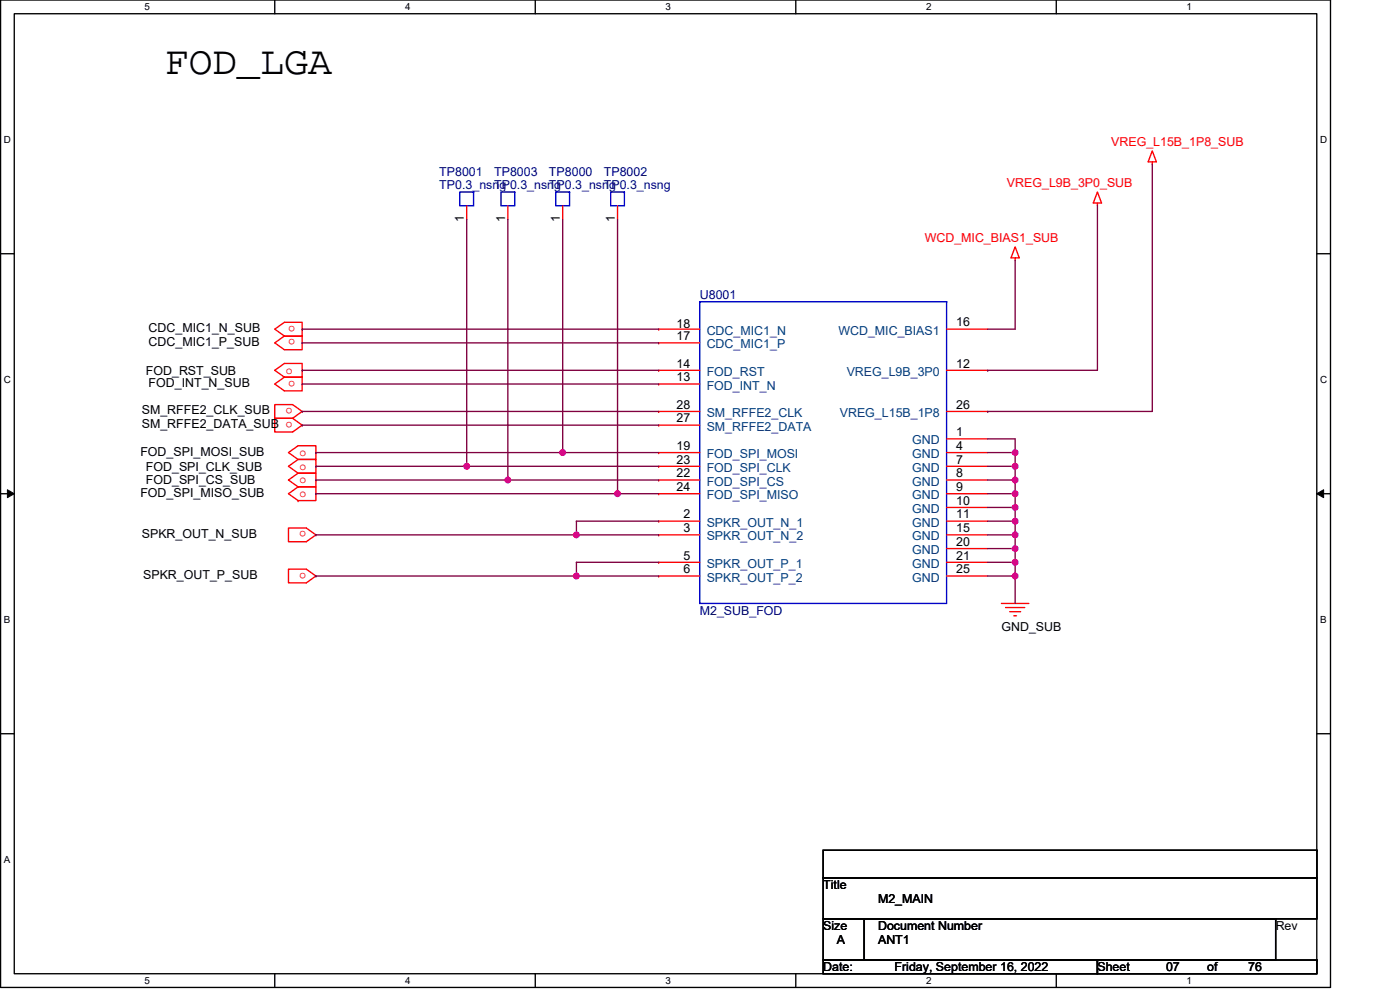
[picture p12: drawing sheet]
<svg xmlns="http://www.w3.org/2000/svg" width="420mm" height="297mm" viewBox="0 0 420 297" stroke-linecap="round" stroke-linejoin="round" font-family="sans-serif">
<path d="M.2 0h399.1v296.3h-399.1zM4.3 4.1h390.9v288.1h-390.9z" fill="none" stroke="#000" stroke-width=".41"/>
<g fill="#fff">
<path d="M43.4 .4h1.6v3.3h-1.6z"/>
<path d="M43.4 292.6h1.6v3.3h-1.6z"/>
</g>
<path d="M82.5 0v4.1M82.5 292.2v4.1" fill="none" stroke="#000" stroke-width=".41"/>
<g fill="#fff">
<path d="M121.6 .4h1.6v3.3h-1.6z"/>
<path d="M121.6 292.6h1.6v3.3h-1.6z"/>
</g>
<path d="M160.6 0v4.1M160.6 292.2v4.1" fill="none" stroke="#000" stroke-width=".41"/>
<g fill="#fff">
<path d="M199.7 .4h1.7v3.3h-1.7z"/>
<path d="M199.7 292.6h1.7v3.3h-1.7z"/>
</g>
<path d="M238.8 0v4.1M238.8 292.2v4.1" fill="none" stroke="#000" stroke-width=".41"/>
<g fill="#fff">
<path d="M277.9 .4h1.7v3.3h-1.7z"/>
<path d="M277.9 292.6h1.7v3.3h-1.7z"/>
</g>
<path d="M317 0v4.1M317 292.2v4.1" fill="none" stroke="#000" stroke-width=".41"/>
<g fill="#fff">
<path d="M356.1 .4h1.6v3.3h-1.6z"/>
<path d="M356.1 292.6h1.6v3.3h-1.6z"/>
<path d="M1.2 40.1h2.1v3.3h-2.1z"/>
<path d="M396.2 40.1h2.1v3.3h-2.1z"/>
<path d="M1.2 112.1h2.1v3.3h-2.1z"/>
<path d="M396.2 112.1h2.1v3.3h-2.1z"/>
</g>
<path d="M.2 76.1h4.1M395.2 76.1h4.1" fill="none" stroke="#000" stroke-width=".41"/>
<g fill="#fff">
<path d="M1.2 184.1h2v3.3h-2z"/>
<path d="M396.2 184.1h2v3.3h-2z"/>
</g>
<path d="M.2 148.1h4.1M395.2 148.1h4.1" fill="none" stroke="#000" stroke-width=".41"/>
<path d="M2.2 146.9l2.1 1.2-2.1 1.2zM395.2 148.1l2-1.2v2.4z" fill="#000" stroke="#000" stroke-width=".3"/>
<path d="M1.2 256.2h2v3.2h-2z" fill="#fff"/>
<path d="M.2 220.1h4.1M395.2 220.1h4.1" fill="none" stroke="#000" stroke-width=".41"/>
<g fill="none" stroke="#f00" stroke-width=".41">
<path d="M329.3 57.6l1.3 3.3h-2.5zM345.8 45.3l1.2 3.3h-2.4zM345.8 48.6v.8M304.7 77.4v.8M304.7 74.1l1.2 3.3h-2.5zM329.3 60.9v.8M82.5 98.8l2.8-2.1h5.4v4.1h-5.4zM82.5 102.9l2.8-2.1h5.4v4.1h-5.4zM82.5 111.1l2.8-2.1h5.4v4.2h-5.4zM82.5 115.2l2.8-2h5.4v4.1h-5.4zM82.5 121.4h5.3l2.9 2.1-2.9 2h-5.3zM82.5 125.5h5.3l2.9 2.1-2.9 2h-5.3z"/>
<path d="M86.6 135.8l2.9-2.1h5.3v4.2h-5.3zM89.5 137.9h5.3v4.1h-5.3M89.5 137.9l-2.9 2 2.9 2.1M89.5 142h5.3v4.1h-5.3M89.5 142l-2.9 2 2.9 2.1M89.5 146.1l-2.9 2 2.9 2.1M300.5 181.1h8.3M301.8 182.3h5.7M303 183.5h3.3M304.2 184.8h.9"/>
</g>
<circle cx="89.5" cy="150.2" r=".2" fill="#f00"/>
<path d="M86.6 158.4h5.3l2.9 2.1-2.9 2h-5.3zM89.5 146.1h5.3v4.1h-5.3M197.7 156.4h12.3M86.6 170.8h5.3l2.9 2-2.9 2.1h-5.3z" fill="none" stroke="#f00" stroke-width=".41"/>
<path d="M247.1 255.1h148.1v8.3h-148.1zM395.2 255.1h.1M247.1 263.4h148.1v12.3h-148.1zM247.1 275.7h12.3v12.3h-12.3zM259.4 275.7h.1M259.4 275.7h123.4v12.3h-123.4zM382.8 275.7h.1M395.2 263.4h.1M247.1 288h82.2v4.2h-82.2zM329.3 288h.1M329.3 288h65.9v4.2h-65.9zM395.2 288h.1" fill="none" stroke="#000" stroke-width=".41"/>
<path d="M210 90.5h74.1v90.6h-74.1zM284.1 90.5h.1" fill="none" stroke="#00f" stroke-width=".41"/>
<circle cx="197.7" cy="156.4" r=".2" fill="#f00"/>
<path d="M197.7 160.5h12.3" fill="none" stroke="#f00" stroke-width=".41"/>
<circle cx="197.7" cy="160.5" r=".2" fill="#f00"/>
<path d="M197.7 168.7h12.3" fill="none" stroke="#f00" stroke-width=".41"/>
<circle cx="197.7" cy="168.7" r=".2" fill="#f00"/>
<path d="M197.7 172.8h12.3" fill="none" stroke="#f00" stroke-width=".41"/>
<circle cx="197.7" cy="172.8" r=".2" fill="#f00"/>
<path d="M197.7 98.8h12.3M284.1 131.7h12.3M284.1 135.8h12.3M284.1 139.9h12.3M284.1 144h12.3M284.1 148.1h12.3M284.1 152.3h12.3M284.1 156.4h12.3" fill="none" stroke="#f00" stroke-width=".41"/>
<circle cx="197.7" cy="98.8" r=".2" fill="#f00"/>
<path d="M197.7 102.9h12.3" fill="none" stroke="#f00" stroke-width=".41"/>
<circle cx="197.7" cy="102.9" r=".2" fill="#f00"/>
<path d="M197.7 111.1h12.3" fill="none" stroke="#f00" stroke-width=".41"/>
<circle cx="197.7" cy="111.1" r=".2" fill="#f00"/>
<path d="M197.7 115.2h12.3" fill="none" stroke="#f00" stroke-width=".41"/>
<circle cx="197.7" cy="115.2" r=".2" fill="#f00"/>
<path d="M197.7 123.5h12.3M284.1 160.5h12.3M284.1 168.7h12.3M284.1 172.8h12.3M284.1 164.6h12.3" fill="none" stroke="#f00" stroke-width=".41"/>
<circle cx="197.7" cy="123.5" r=".2" fill="#f00"/>
<path d="M197.7 144h12.3" fill="none" stroke="#f00" stroke-width=".41"/>
<circle cx="197.7" cy="144" r=".2" fill="#f00"/>
<path d="M197.7 139.9h12.3" fill="none" stroke="#f00" stroke-width=".41"/>
<circle cx="197.7" cy="139.9" r=".2" fill="#f00"/>
<path d="M197.7 148.1h12.3" fill="none" stroke="#f00" stroke-width=".41"/>
<circle cx="197.7" cy="148.1" r=".2" fill="#f00"/>
<path d="M197.7 127.6h12.3" fill="none" stroke="#f00" stroke-width=".41"/>
<circle cx="197.7" cy="127.6" r=".2" fill="#f00"/>
<path d="M197.7 135.8h12.3" fill="none" stroke="#f00" stroke-width=".41"/>
<circle cx="197.7" cy="135.8" r=".2" fill="#f00"/>
<path d="M140.1 61.7v4.1M152.4 61.7v4.1M168.9 61.7v4.1M185.3 61.7v4.1M284.1 98.8h12.3M284.1 111.1h12.3M284.1 123.5h12.3" fill="none" stroke="#f00" stroke-width=".41"/>
<path d="M138 57.6h4.1v4.1h-4.1zM142.1 57.6h.1M150.4 57.6h4.1v4.1h-4.1zM154.5 57.6h.1M166.8 57.6h4.1v4.1h-4.1zM170.9 57.6h.1M183.3 57.6h4.1v4.1h-4.1zM187.4 57.6h.1" fill="none" stroke="#00f" stroke-width=".41"/>
<path d="M345.8 49.4v74.1M140.1 65.8v74.1M152.4 65.8v78.2M168.9 65.8v70M185.3 65.8v82.3M304.7 78.2v20.6M329.3 61.7v49.4M90.7 98.8h107" fill="none" stroke="#800040" stroke-width=".41"/>
<g fill="#f0f" stroke="#f0f" stroke-width=".41">
<circle cx="152.4" cy="144" r=".82"/>
<circle cx="168.9" cy="135.8" r=".82"/>
<circle cx="140.1" cy="139.9" r=".82"/>
</g>
<circle cx="90.7" cy="98.8" r=".2" fill="#800040"/>
<path d="M296.4 98.8h8.3M90.7 102.9h107" fill="none" stroke="#800040" stroke-width=".41"/>
<circle cx="90.7" cy="102.9" r=".2" fill="#800040"/>
<path d="M90.7 111.1h107" fill="none" stroke="#800040" stroke-width=".41"/>
<circle cx="90.7" cy="111.1" r=".2" fill="#800040"/>
<path d="M296.4 111.1h32.9" fill="none" stroke="#800040" stroke-width=".41"/>
<circle cx="296.4" cy="111.1" r=".2" fill="#800040"/>
<path d="M90.7 115.2h107" fill="none" stroke="#800040" stroke-width=".41"/>
<circle cx="90.7" cy="115.2" r=".2" fill="#800040"/>
<path d="M90.7 123.5h107" fill="none" stroke="#800040" stroke-width=".41"/>
<circle cx="90.7" cy="123.5" r=".2" fill="#800040"/>
<path d="M296.4 123.5h49.4" fill="none" stroke="#800040" stroke-width=".41"/>
<circle cx="296.4" cy="123.5" r=".2" fill="#800040"/>
<path d="M90.7 127.6h107" fill="none" stroke="#800040" stroke-width=".41"/>
<circle cx="90.7" cy="127.6" r=".2" fill="#800040"/>
<path d="M94.8 135.8h74.1M296.4 131.7h8.3v4.1" fill="none" stroke="#800040" stroke-width=".41"/>
<circle cx="94.8" cy="135.8" r=".2" fill="#800040"/>
<path d="M94.8 139.9h45.3M168.9 135.8h28.8M296.4 135.8h8.3v4.1" fill="none" stroke="#800040" stroke-width=".41"/>
<circle cx="304.7" cy="135.8" r=".82" fill="#f0f" stroke="#f0f" stroke-width=".41"/>
<circle cx="94.8" cy="139.9" r=".2" fill="#800040"/>
<path d="M140.1 139.9h57.6M296.4 139.9h8.3v4.1M94.8 144h57.6" fill="none" stroke="#800040" stroke-width=".41"/>
<circle cx="304.7" cy="139.9" r=".82" fill="#f0f" stroke="#f0f" stroke-width=".41"/>
<circle cx="94.8" cy="144" r=".2" fill="#800040"/>
<path d="M94.8 148.1h90.5M152.4 144h45.3M296.4 144h8.3v4.1" fill="none" stroke="#800040" stroke-width=".41"/>
<circle cx="304.7" cy="144" r=".82" fill="#f0f" stroke="#f0f" stroke-width=".41"/>
<circle cx="94.8" cy="148.1" r=".2" fill="#800040"/>
<circle cx="185.3" cy="148.1" r=".82" fill="#f0f" stroke="#f0f" stroke-width=".41"/>
<path d="M185.3 148.1h12.4M296.4 148.1h8.3v4.2" fill="none" stroke="#800040" stroke-width=".41"/>
<circle cx="304.7" cy="148.1" r=".2" fill="#800040"/>
<g fill="#f0f" stroke="#f0f" stroke-width=".41">
<circle cx="304.7" cy="152.3" r=".82"/>
<circle cx="304.7" cy="148.1" r=".82"/>
<circle cx="304.7" cy="156.4" r=".82"/>
</g>
<path d="M197.7 156.4h-24.7v4.1h-78.2M296.4 152.3h8.3v4.1M296.4 156.4h8.3M304.7 156.4v4.1" fill="none" stroke="#800040" stroke-width=".41"/>
<circle cx="94.8" cy="160.5" r=".2" fill="#800040"/>
<g fill="#f0f" stroke="#f0f" stroke-width=".41">
<circle cx="173" cy="160.5" r=".82"/>
<circle cx="304.7" cy="160.5" r=".82"/>
<circle cx="304.7" cy="164.6" r=".82"/>
<circle cx="304.7" cy="168.7" r=".82"/>
</g>
<path d="M173 160.5h24.7M197.7 168.7h-24.7v4.1h-78.2M296.4 160.5h8.3v4.1M296.4 164.6h8.3M296.4 168.7h8.3M304.7 164.6v4.1M304.7 168.7v4.1" fill="none" stroke="#800040" stroke-width=".41"/>
<circle cx="94.8" cy="172.8" r=".2" fill="#800040"/>
<g fill="#f0f" stroke="#f0f" stroke-width=".41">
<circle cx="173" cy="172.8" r=".82"/>
<circle cx="304.7" cy="172.8" r=".82"/>
<circle cx="152.4" cy="144" r=".82"/>
<circle cx="168.9" cy="135.8" r=".82"/>
<circle cx="140.1" cy="139.9" r=".82"/>
<circle cx="304.7" cy="135.8" r=".82"/>
<circle cx="304.7" cy="139.9" r=".82"/>
<circle cx="304.7" cy="144" r=".82"/>
<circle cx="185.3" cy="148.1" r=".82"/>
<circle cx="304.7" cy="152.3" r=".82"/>
<circle cx="304.7" cy="148.1" r=".82"/>
<circle cx="304.7" cy="156.4" r=".82"/>
<circle cx="173" cy="160.5" r=".82"/>
<circle cx="304.7" cy="160.5" r=".82"/>
<circle cx="304.7" cy="164.6" r=".82"/>
<circle cx="304.7" cy="168.7" r=".82"/>
</g>
<path d="M173 172.8h24.7M296.4 172.8h8.3v8.3" fill="none" stroke="#800040" stroke-width=".41"/>
<text font-size="11.9" x="49.5" y="22.3">FOD_LGA</text>
<g font-size="3.7" fill="#f00">
<text x="333.5" y="43.7">VREG_L15B_1P8_SUB</text>
<text x="302.2" y="56">VREG_L9B_3P0_SUB</text>
<text x="277.5" y="72.5">WCD_MIC_BIAS1_SUB</text>
<text x="88.6" y="97.7" transform="rotate(180 88.6 97.7)">o</text>
<text x="88.6" y="101.9" transform="rotate(180 88.6 101.9)">o</text>
<text x="85.7" y="112.1">o</text>
<text x="88.6" y="114.2" transform="rotate(180 88.6 114.2)">o</text>
<text x="87.8" y="122.4" transform="rotate(180 87.8 122.4)">o</text>
<text x="87.8" y="126.5" transform="rotate(180 87.8 126.5)">o</text>
<text x="89.9" y="136.8">o</text>
<text x="89.9" y="140.9">o</text>
<text x="89.9" y="145">o</text>
<text x="89.9" y="149.2">o</text>
<text x="91.9" y="159.5" transform="rotate(180 91.9 159.5)">o</text>
<text x="91.9" y="171.8" transform="rotate(180 91.9 171.8)">o</text>
</g>
<g font-size="3.7" fill="#000080">
<text x="131.8" y="52.7">TP8001</text>
<text x="148.3" y="52.7">TP8003</text>
<text x="164.8" y="52.7">TP8000</text>
<text x="181.2" y="52.7">TP8002</text>
<text x="131.8" y="56.8">TP0.3_nsng</text>
<text x="148.3" y="56.8">TP0.3_nsng</text>
<text x="164.8" y="56.8">TP0.3_nsng</text>
<text x="181.2" y="56.8">TP0.3_nsng</text>
<text x="210" y="89.8">U8001</text>
<text x="210" y="184.4">M2_SUB_FOD</text>
</g>
<g font-size="3.7">
<text x="139.2" y="66.7" transform="rotate(-90 139.2 66.7)">1</text>
<text x="151.6" y="66.7" transform="rotate(-90 151.6 66.7)">1</text>
<text x="168" y="66.7" transform="rotate(-90 168 66.7)">1</text>
<text x="184.5" y="66.7" transform="rotate(-90 184.5 66.7)">1</text>
<text x="44.6" y="99.6">CDC_MIC1_N_SUB</text>
<text x="203" y="98.4">18</text>
<text x="287" y="97.9">16</text>
<text x="44.6" y="103.8">CDC_MIC1_P_SUB</text>
<text x="203" y="102">17</text>
<text x="43.8" y="112.4">FOD_RST_SUB</text>
<text x="203" y="110.3">14</text>
<text x="287" y="110.3">12</text>
<text x="44.6" y="116.1">FOD_INT_N_SUB</text>
<text x="203" y="114.4">13</text>
<text x="42.5" y="124.3">SM_RFFE2_CLK_SUB</text>
<text x="203" y="122.6">28</text>
<text x="287" y="122.6">26</text>
<text x="42.5" y="128.4">SM_RFFE2_DATA_SUB</text>
<text x="203" y="126.7">27</text>
<text x="287" y="130.8">1</text>
<text x="42.1" y="136.7">FOD_SPI_MOSI_SUB</text>
<text x="203" y="135">19</text>
<text x="287" y="135">4</text>
<text x="43.8" y="141.2">FOD_SPI_CLK_SUB</text>
<text x="203" y="143.2">22</text>
<text x="203" y="139.1">23</text>
<text x="287" y="139.1">7</text>
<text x="287" y="143.2">8</text>
<text x="42.1" y="149">FOD_SPI_MISO_SUB</text>
<text x="43.8" y="145.3">FOD_SPI_CS_SUB</text>
<text x="203" y="147.3">24</text>
<text x="287" y="147.3">9</text>
<text x="205.1" y="155.5">2</text>
<text x="287" y="151.4">10</text>
<text x="287" y="155.5">11</text>
<text x="42.5" y="161.4">SPKR_OUT_N_SUB</text>
<text x="205.1" y="159.7">3</text>
<text x="287" y="159.7">15</text>
<text x="205.1" y="167.9">5</text>
<text x="287" y="167.9">21</text>
<text x="287" y="163.8">20</text>
<text x="43" y="173.7">SPKR_OUT_P_SUB</text>
<text x="205.1" y="172">6</text>
<text x="287" y="172">25</text>
<text x="300.6" y="189.4">GND_SUB</text>
<text x="247.1" y="266.7">Title</text>
<text x="263.5" y="270.8">M2_MAIN</text>
<text x="247.1" y="279">Size</text>
<text x="263.5" y="279">Document Number</text>
<text x="382.8" y="279">Rev</text>
<text x="251.2" y="283.2">A</text>
<text x="263.5" y="283.2">ANT1</text>
<text x="247.1" y="291.4">Date:</text>
<text x="268.5" y="291.4">Friday, September 16, 2022</text>
<text x="329.4" y="291.4">Sheet</text>
<text x="349.9" y="291.4">07</text>
<text x="362.3" y="291.4">of</text>
<text x="374.6" y="291.4">76</text>
</g>
<g font-size="3.7" fill="#004080">
<text x="212.1" y="100.4">CDC_MIC1_N</text>
<text x="251.6" y="100.4">WCD_MIC_BIAS1</text>
<text x="212.1" y="104.6">CDC_MIC1_P</text>
<text x="212.1" y="112.8">FOD_RST</text>
<text x="254.1" y="112.8">VREG_L9B_3P0</text>
<text x="212.1" y="116.9">FOD_INT_N</text>
<text x="212.1" y="125.1">SM_RFFE2_CLK</text>
<text x="252" y="125.1">VREG_L15B_1P8</text>
<text x="212.1" y="129.2">SM_RFFE2_DATA</text>
<text x="212.1" y="137.5">FOD_SPI_MOSI</text>
<text x="273.8" y="133.4">GND</text>
<text x="273.8" y="137.5">GND</text>
<text x="212.1" y="141.6">FOD_SPI_CLK</text>
<text x="273.8" y="141.6">GND</text>
<text x="212.1" y="145.7">FOD_SPI_CS</text>
<text x="212.1" y="149.8">FOD_SPI_MISO</text>
<text x="273.8" y="145.7">GND</text>
<text x="273.8" y="149.8">GND</text>
<text x="273.8" y="153.9">GND</text>
<text x="212.1" y="158">SPKR_OUT_N_1</text>
<text x="273.8" y="158">GND</text>
<text x="212.1" y="162.2">SPKR_OUT_N_2</text>
<text x="273.8" y="162.2">GND</text>
<text x="273.8" y="166.3">GND</text>
<text x="212.1" y="170.4">SPKR_OUT_P_1</text>
<text x="273.8" y="170.4">GND</text>
<text x="212.1" y="174.5">SPKR_OUT_P_2</text>
<text x="273.8" y="174.5">GND</text>
</g>
<g font-size="2.9">
<text x="43.4" y="3.1">5</text>
<text x="121.6" y="3.1">4</text>
<text x="199.7" y="3.1">3</text>
<text x="277.9" y="3.1">2</text>
<text x="356.1" y="3.1">1</text>
<text x="1.2" y="42.8">D</text>
<text x="396.2" y="42.8">D</text>
<text x="1.2" y="114.8">C</text>
<text x="396.2" y="114.8">C</text>
<text x="1.2" y="186.8">B</text>
<text x="396.2" y="186.8">B</text>
<text x="1.2" y="258.8">A</text>
<text x="43.4" y="295.2">5</text>
<text x="121.6" y="295.2">4</text>
<text x="199.7" y="295.2">3</text>
<text x="277.9" y="295.2">2</text>
<text x="356.1" y="295.2">1</text>
</g>
</svg>
